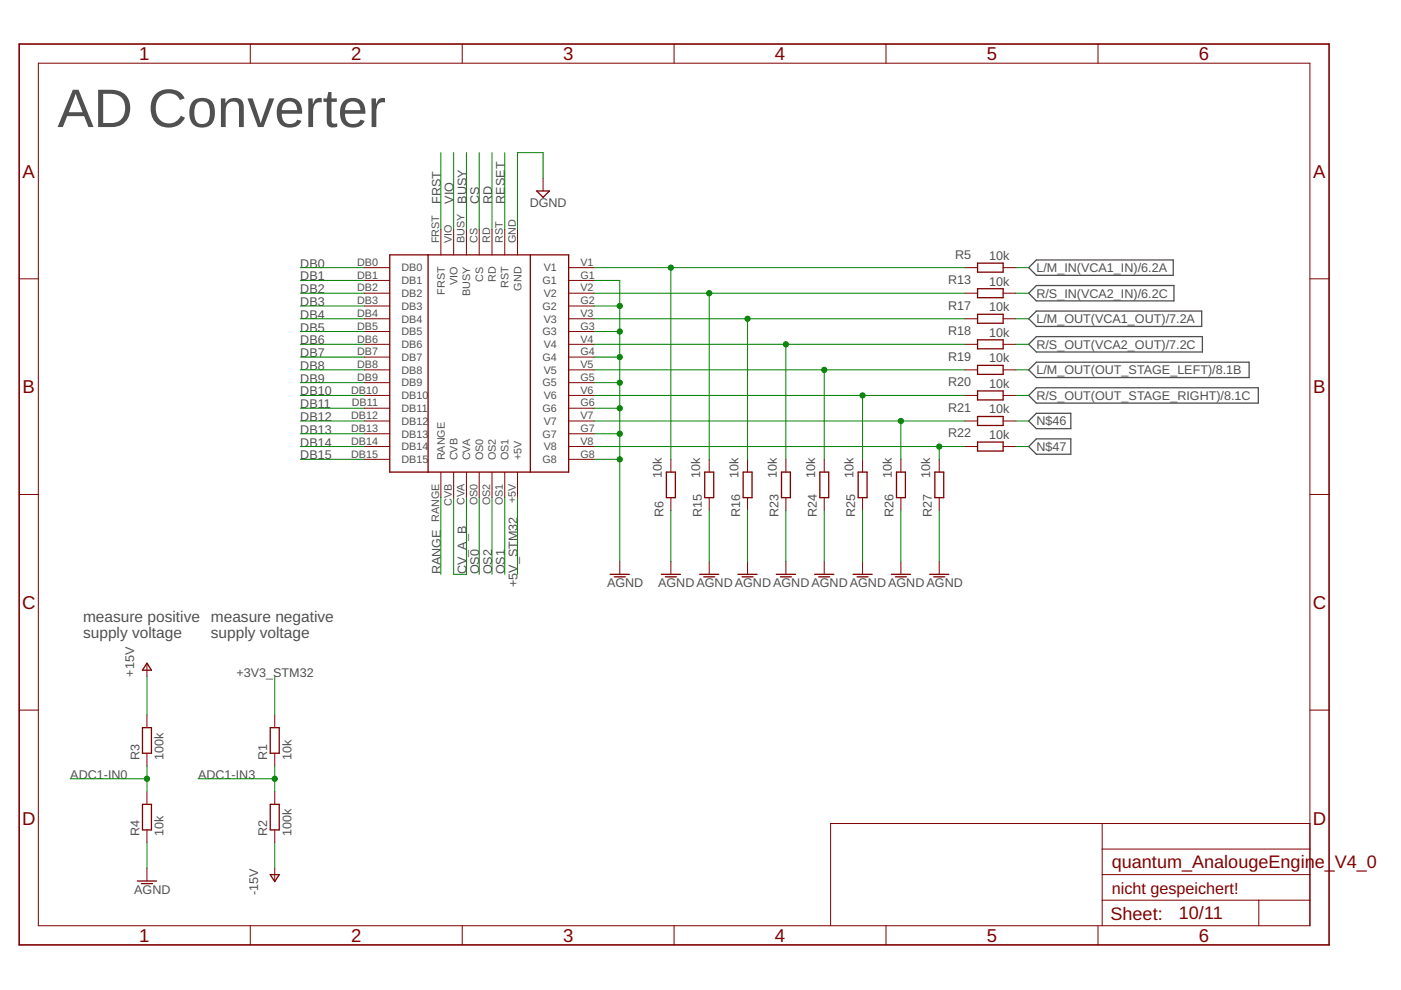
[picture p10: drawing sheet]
<svg xmlns="http://www.w3.org/2000/svg" width="297mm" height="210mm" viewBox="0 0 297 210" stroke-linecap="round" stroke-linejoin="round" font-family="sans-serif">
<path d="M219.7 55.1h29.1v3.3h-29.1l-1.6-1.7zM218.1 67.6l1.6-1.6h35.1v3.2h-35.1zM218.1 78.4l1.6-1.6h45.1v3.3h-45.1zM218.1 62.2l1.6-1.7h29.2v3.3h-29.2zM218.1 73l1.6-1.6h35.2v3.2h-35.2zM218.1 83.8l1.6-1.6h47.1v3.3h-47.1zM218.1 89.3l1.6-1.7h7.3v3.3h-7.3zM218.1 94.7l1.6-1.7h7.3v3.3h-7.3z" fill="none" stroke="#505050" stroke-width=".28"/>
<g fill="none" stroke="#800000" stroke-width=".21">
<path d="M8.1 13.4h269.6v182.9h-269.6zM53.1 9.3v4.1M98 9.3v4.1M142.9 9.3v4.1M187.9 9.3v4.1M232.8 9.3v4.1M115.1 37.8v2.7M4.1 59.1h4M77.2 56.7h5.4M77.2 59.5h5.4M93.5 48.6v5.4M96.2 48.6v5.4"/>
<path d="M98.9 48.6v5.4M101.6 48.6v5.4M104.3 48.6v5.4M107 48.6v5.4M109.7 48.6v5.4M120.6 56.7h5.4M120.6 59.5h5.4M204.6 56.7h2.7M212.7 56.7h2.7M277.7 59.1h4.1M77.2 62.2h5.4M77.2 64.9h5.4"/>
<path d="M77.2 67.6h5.4M77.2 70.3h5.4M77.2 73h5.4M77.2 75.7h5.4M77.2 78.4h5.4M120.6 62.2h5.4M120.6 64.9h5.4M120.6 67.6h5.4M120.6 70.3h5.4M120.6 73h5.4M120.6 75.7h5.4M120.6 78.4h5.4"/>
<path d="M204.6 62.2h2.7M204.6 67.6h2.7M204.6 73h2.7M204.6 78.4h2.7M212.7 62.2h2.7M212.7 67.6h2.7M212.7 73h2.7M212.7 78.4h2.7M77.2 81.1h5.4M77.2 83.8h5.4M77.2 86.6h5.4M77.2 89.3h5.4"/>
<path d="M77.2 92h5.4M77.2 94.7h5.4M77.2 97.4h5.4M120.6 81.1h5.4M120.6 83.8h5.4M120.6 86.6h5.4M120.6 89.3h5.4M120.6 92h5.4M120.6 94.7h5.4M120.6 97.4h5.4M142.2 97.4v2.7M150.4 97.4v2.7"/>
<path d="M158.5 97.4v2.7M166.6 97.4v2.7M174.8 97.4v2.7M182.9 97.4v2.7M191 97.4v2.7M199.1 97.4v2.7M204.6 83.8h2.7M204.6 89.3h2.7M204.6 94.7h2.7M212.7 83.8h2.7M212.7 89.3h2.7M212.7 94.7h2.7"/>
<path d="M4.1 104.8h4M93.5 100.1v5.4M96.2 100.1v5.4M98.9 100.1v5.4M101.6 100.1v5.4M104.3 100.1v5.4M107 100.1v5.4M109.7 100.1v5.4M131.4 119.1v2.7M142.2 105.5v2.7M142.2 119.1v2.7M150.4 105.5v2.7"/>
<path d="M150.4 119.1v2.7M158.5 105.5v2.7M158.5 119.1v2.7M166.6 105.5v2.7M166.6 119.1v2.7M174.8 105.5v2.7M174.8 119.1v2.7M182.9 105.5v2.7M182.9 119.1v2.7M191 105.5v2.7M191 119.1v2.7M199.1 105.5v2.7"/>
<path d="M199.1 119.1v2.7M277.7 104.8h4.1M4.1 150.6h4M31.2 140.7v2.7M31.2 151.6v2.7M31.2 159.7v2.7M58.3 151.6v2.7M58.3 159.7v2.7M277.7 150.6h4.1M31.2 167.8v2.7M31.2 176v2.7M58.3 167.8v2.7"/>
<path d="M58.3 176v2.7M233.7 174.6v21.7M277.7 174.6h-101.6v21.7M31.2 184.1v2.7M53.1 196.3v4M58.3 184.1v2.7M98 196.3v4M142.9 196.3v4M187.9 196.3v4M232.8 196.3v4M233.7 190.9h44M233.7 185.4h44"/>
<path d="M233.7 180h44M266.9 190.9v5.4"/>
</g>
<path d="M4.1 9.3h277.7v191h-277.7z" fill="none" stroke="#800000" stroke-width=".34"/>
<g fill="none" stroke="#800000" stroke-width=".28">
<path d="M82.6 54h38v46.1h-38zM90.8 54v46.1M112.4 54v46.1M113.8 40.5h2.7l-1.4 1.3zM207.3 55.8h5.4v1.9h-5.4zM207.3 61.2h5.4v1.9h-5.4zM207.3 66.6h5.4v1.9h-5.4zM207.3 72.1h5.4v1.9h-5.4zM207.3 77.5h5.4v1.9h-5.4zM207.3 82.9h5.4v1.9h-5.4zM207.3 88.3h5.4v1.9h-5.4zM207.3 93.7h5.4v1.9h-5.4z"/>
<path d="M141.3 100.1h1.9v5.4h-1.9zM149.4 100.1h1.9v5.4h-1.9zM157.6 100.1h1.8v5.4h-1.8zM165.7 100.1h1.9v5.4h-1.9zM173.8 100.1h1.9v5.4h-1.9zM181.9 100.1h1.9v5.4h-1.9zM190.1 100.1h1.9v5.4h-1.9zM198.2 100.1h1.9v5.4h-1.9zM129.4 121.8h4M130.2 122.3h2.4M140.2 121.8h4.1M141.1 122.3h2.3"/>
<path d="M148.3 121.8h4.1M149.2 122.3h2.3M156.5 121.8h4M157.3 122.3h2.4M164.6 121.8h4.1M165.5 122.3h2.3M172.7 121.8h4.1M173.6 122.3h2.3M180.8 121.8h4.1M181.7 122.3h2.3M189 121.8h4M189.8 122.3h2.4"/>
<path d="M197.1 121.8h4.1M198 122.3h2.3M30.2 154.3h1.9v5.4h-1.9zM31.2 140.6l.9 1.5h-1.9zM57.3 154.3h1.9v5.4h-1.9zM30.2 170.5h1.9v5.5h-1.9zM57.3 170.5h1.9v5.5h-1.9zM29.1 186.8h4.1M30 187.3h2.3M57.3 185.4h1.9l-.9 1.5z"/>
</g>
<g fill="none" stroke="#008000" stroke-width=".21">
<path d="M93.5 32.4v16.2M96.2 32.4v16.2M98.9 32.4v16.2M101.6 32.4v16.2M104.3 32.4v16.2M107 32.4v16.2M115.1 37.8v-5.4h-5.4v16.2M63.7 56.7h13.5M63.7 59.5h13.5M126 56.7h78.6M126 59.5h5.4v59.6M142.2 56.7v40.7"/>
<path d="M215.4 56.7h2.7M63.7 62.2h13.5M63.7 64.9h13.5M63.7 67.6h13.5M63.7 70.3h13.5M63.7 73h13.5M63.7 75.7h13.5M63.7 78.4h13.5M126 62.2h78.6M126 64.9h5.4M126 67.6h78.6M126 70.3h5.4"/>
<path d="M126 73h78.6M126 75.7h5.4M126 78.4h78.6M150.4 62.2v35.2M158.5 67.6v29.8M166.6 73v24.4M174.8 78.4v19M215.4 62.2h2.7M215.4 67.6h2.7M215.4 73h2.7M215.4 78.4h2.7M63.7 81.1h13.5"/>
<path d="M63.7 83.8h13.5M63.7 86.6h13.5M63.7 89.3h13.5M63.7 92h13.5M63.7 94.7h13.5M63.7 97.4h13.5M126 81.1h5.4M126 83.8h78.6M126 86.6h5.4M126 89.3h78.6M126 92h5.4M126 94.7h78.6"/>
<path d="M126 97.4h5.4M182.9 83.8v13.6M191 89.3v8.1M199.1 94.7v2.7M215.4 83.8h2.7M215.4 89.3h2.7M215.4 94.7h2.7M93.5 105.5v16.3M96.2 105.5v16.3h2.7v-16.3M101.6 105.5v16.3M104.3 105.5v16.3M107 105.5v16.3"/>
<path d="M109.7 105.5v16.3M142.2 108.2v10.9M150.4 108.2v10.9M158.5 108.2v10.9M166.6 108.2v10.9M174.8 108.2v10.9M182.9 108.2v10.9M191 108.2v10.9M199.1 108.2v10.9M31.2 143.4v8.2M58.3 143.4v8.2M14.9 165.1h16.3"/>
<path d="M31.2 162.4v5.4M31.2 178.7v5.4M42 165.1h16.3M58.3 162.4v5.4M58.3 178.7v5.4"/>
</g>
<g fill="#008000" stroke="#008000" stroke-width=".21">
<circle cx="131.4" cy="64.9" r=".55"/>
<circle cx="131.4" cy="70.3" r=".55"/>
<circle cx="131.4" cy="75.7" r=".55"/>
<circle cx="131.4" cy="81.1" r=".55"/>
<circle cx="131.4" cy="86.6" r=".55"/>
<circle cx="131.4" cy="92" r=".55"/>
<circle cx="131.4" cy="97.4" r=".55"/>
<circle cx="142.2" cy="56.7" r=".55"/>
<circle cx="31.2" cy="165.1" r=".55"/>
<circle cx="58.3" cy="165.1" r=".55"/>
<circle cx="150.4" cy="62.2" r=".55"/>
<circle cx="158.5" cy="67.6" r=".55"/>
<circle cx="166.6" cy="73" r=".55"/>
<circle cx="174.8" cy="78.4" r=".55"/>
<circle cx="182.9" cy="83.8" r=".55"/>
<circle cx="191" cy="89.3" r=".55"/>
<circle cx="199.1" cy="94.7" r=".55"/>
</g>
<text font-size="11.5" fill="#505050" x="12.2" y="26.9">AD Converter</text>
<g font-size="3.9" fill="#800000">
<text x="29.5" y="12.8">1</text>
<text x="74.4" y="12.8">2</text>
<text x="119.4" y="12.8">3</text>
<text x="164.3" y="12.8">4</text>
<text x="209.2" y="12.8">5</text>
<text x="254.2" y="12.8">6</text>
<text x="4.8" y="37.7">A</text>
<text x="278.4" y="37.7">A</text>
<text x="4.8" y="83.4">B</text>
<text x="278.4" y="83.4">B</text>
<text x="4.7" y="129.1">C</text>
<text x="278.3" y="129.1">C</text>
<text x="4.7" y="174.8">D</text>
<text x="278.3" y="174.8">D</text>
<text x="29.5" y="199.7">1</text>
<text x="74.4" y="199.7">2</text>
<text x="119.4" y="199.7">3</text>
<text x="164.3" y="199.7">4</text>
<text x="209.2" y="199.7">5</text>
<text x="254.2" y="199.7">6</text>
</g>
<g font-size="3.8" fill="#800000">
<text x="235.7" y="184.1">quantum_AnalougeEngin</text>
<text x="278.7" y="184.1">e_V4_0</text>
<text x="235.5" y="195.1">Sheet:</text>
<text x="249.9" y="194.9">10/11</text>
</g>
<text font-size="3.4" fill="#800000" x="235.7" y="189.5">nicht gespeichert!</text>
<g font-size="3.3" fill="#505050">
<text x="17.6" y="131.8">measure positive</text>
<text x="44.7" y="131.8">measure negative</text>
<text x="17.6" y="135.3">supply voltage</text>
<text x="44.7" y="135.3">supply voltage</text>
</g>
<g font-size="2.7" fill="#505050">
<text x="93.5" y="43.2" transform="rotate(-90 93.5 43.2)">FRST</text>
<text x="96.2" y="43.2" transform="rotate(-90 96.2 43.2)">VIO</text>
<text x="98.9" y="43.2" transform="rotate(-90 98.9 43.2)">BUSY</text>
<text x="101.6" y="43.2" transform="rotate(-90 101.6 43.2)">CS</text>
<text x="104.3" y="43.2" transform="rotate(-90 104.3 43.2)">RD</text>
<text x="107" y="43.2" transform="rotate(-90 107 43.2)">RESET</text>
<text x="112.3" y="43.9">DGND</text>
<text x="63.7" y="56.7">DB0</text>
<text x="63.7" y="59.5">DB1</text>
<text x="202.5" y="54.8">R5</text>
<text x="209.7" y="55.1">10k</text>
<text x="219.7" y="57.7">L/M_IN(VCA1_IN)/6.2A</text>
<text x="63.7" y="62.2">DB2</text>
<text x="63.7" y="64.9">DB3</text>
<text x="201" y="60.2">R13</text>
<text x="201" y="65.7">R17</text>
<text x="209.7" y="60.5">10k</text>
<text x="209.7" y="66">10k</text>
<text x="219.7" y="63.1">R/S_IN(VCA2_IN)/6.2C</text>
<text x="63.7" y="67.6">DB4</text>
<text x="63.7" y="70.3">DB5</text>
<text x="201" y="71.1">R18</text>
<text x="209.7" y="71.4">10k</text>
<text x="219.7" y="68.5">L/M_OUT(VCA1_OUT)/7.2A</text>
<text x="63.7" y="73">DB6</text>
<text x="63.7" y="75.7">DB7</text>
<text x="201" y="76.5">R19</text>
<text x="209.7" y="76.8">10k</text>
<text x="219.7" y="73.9">R/S_OUT(VCA2_OUT)/7.2C</text>
<text x="63.7" y="78.4">DB8</text>
<text x="63.7" y="81.1">DB9</text>
<text x="63.7" y="83.8">DB10</text>
<text x="201" y="81.9">R20</text>
<text x="209.7" y="82.2">10k</text>
<text x="219.7" y="79.4">L/M_OUT(OUT_STAGE_LEFT)/8.1B</text>
<text x="63.7" y="86.5">DB11</text>
<text x="63.7" y="89.3">DB12</text>
<text x="201" y="87.3">R21</text>
<text x="209.7" y="87.6">10k</text>
<text x="219.7" y="84.8">R/S_OUT(OUT_STAGE_RIGHT)/8.1C</text>
<text x="63.7" y="92">DB13</text>
<text x="63.7" y="94.7">DB14</text>
<text x="201" y="92.8">R22</text>
<text x="209.7" y="93.1">10k</text>
<text x="219.7" y="90.2">N$46</text>
<text x="219.7" y="95.6">N$47</text>
<text x="63.7" y="97.4">DB15</text>
<text x="140.3" y="101.4" transform="rotate(-90 140.3 101.4)">10k</text>
<text x="148.5" y="101.4" transform="rotate(-90 148.5 101.4)">10k</text>
<text x="156.6" y="101.4" transform="rotate(-90 156.6 101.4)">10k</text>
<text x="164.7" y="101.4" transform="rotate(-90 164.7 101.4)">10k</text>
<text x="172.9" y="101.4" transform="rotate(-90 172.9 101.4)">10k</text>
<text x="181" y="101.4" transform="rotate(-90 181 101.4)">10k</text>
<text x="189.1" y="101.4" transform="rotate(-90 189.1 101.4)">10k</text>
<text x="197.2" y="101.4" transform="rotate(-90 197.2 101.4)">10k</text>
<text x="140.6" y="109.6" transform="rotate(-90 140.6 109.6)">R6</text>
<text x="148.8" y="109.6" transform="rotate(-90 148.8 109.6)">R15</text>
<text x="156.9" y="109.6" transform="rotate(-90 156.9 109.6)">R16</text>
<text x="165" y="109.6" transform="rotate(-90 165 109.6)">R23</text>
<text x="173.2" y="109.6" transform="rotate(-90 173.2 109.6)">R24</text>
<text x="181.3" y="109.6" transform="rotate(-90 181.3 109.6)">R25</text>
<text x="189.4" y="109.6" transform="rotate(-90 189.4 109.6)">R26</text>
<text x="197.5" y="109.6" transform="rotate(-90 197.5 109.6)">R27</text>
<text x="93.5" y="121.8" transform="rotate(-90 93.5 121.8)">RANGE</text>
<text x="98.9" y="121.8" transform="rotate(-90 98.9 121.8)">CV_A_B</text>
<text x="101.6" y="121.8" transform="rotate(-90 101.6 121.8)">OS0</text>
<text x="104.3" y="121.8" transform="rotate(-90 104.3 121.8)">OS2</text>
<text x="107" y="121.8" transform="rotate(-90 107 121.8)">OS1</text>
<text x="109.7" y="124.5" transform="rotate(-90 109.7 124.5)">+5V_STM32</text>
<text x="128.7" y="124.5">AGND</text>
<text x="139.5" y="124.5">AGNDAGNDAGNDAGNDAGNDAGNDAGNDAGND</text>
<text x="28.4" y="143.4" transform="rotate(-90 28.4 143.4)">+15V</text>
<text x="50.1" y="143.4">+3V3_STM32</text>
<text x="29.6" y="161.1" transform="rotate(-90 29.6 161.1)">R3</text>
<text x="34.7" y="161.1" transform="rotate(-90 34.7 161.1)">100k</text>
<text x="56.7" y="161.1" transform="rotate(-90 56.7 161.1)">R1</text>
<text x="61.8" y="161.1" transform="rotate(-90 61.8 161.1)">10k</text>
<text x="14.9" y="165.1">ADC1-IN0</text>
<text x="42" y="165.1">ADC1-IN3</text>
<text x="29.6" y="177.3" transform="rotate(-90 29.6 177.3)">R4</text>
<text x="34.7" y="177.3" transform="rotate(-90 34.7 177.3)">10k</text>
<text x="56.7" y="177.3" transform="rotate(-90 56.7 177.3)">R2</text>
<text x="61.8" y="177.3" transform="rotate(-90 61.8 177.3)">100k</text>
<text x="28.4" y="189.5">AGND</text>
<text x="54.7" y="189.7" transform="rotate(-90 54.7 189.7)">-15V</text>
</g>
<g font-size="2.3" fill="#505050">
<text x="93.1" y="51.5" transform="rotate(-90 93.1 51.5)">FRST</text>
<text x="95.8" y="51.5" transform="rotate(-90 95.8 51.5)">VIO</text>
<text x="98.5" y="51.5" transform="rotate(-90 98.5 51.5)">BUSY</text>
<text x="101.2" y="51.5" transform="rotate(-90 101.2 51.5)">CS</text>
<text x="103.9" y="51.5" transform="rotate(-90 103.9 51.5)">RD</text>
<text x="106.6" y="51.5" transform="rotate(-90 106.6 51.5)">RST</text>
<text x="109.4" y="51.5" transform="rotate(-90 109.4 51.5)">GND</text>
<text x="75.7" y="56.4">DB0</text>
<text x="75.7" y="59.1">DB1</text>
<text x="85.1" y="57.6">DB0</text>
<text x="102.4" y="59.7" transform="rotate(-90 102.4 59.7)">CS</text>
<text x="105.1" y="59.8" transform="rotate(-90 105.1 59.8)">RD</text>
<text x="115.3" y="57.6">V1</text>
<text x="123.1" y="56.4">V1</text>
<text x="123.1" y="59.1">G1</text>
<text x="75.7" y="61.8">DB2</text>
<text x="75.7" y="64.5">DB3</text>
<text x="85.1" y="60.3">DB1</text>
<text x="85.1" y="63">DB2</text>
<text x="85.1" y="65.7">DB3</text>
<text x="94.3" y="62.5" transform="rotate(-90 94.3 62.5)">FRST</text>
<text x="97" y="60.5" transform="rotate(-90 97 60.5)">VIO</text>
<text x="99.7" y="62.7" transform="rotate(-90 99.7 62.7)">BUSY</text>
<text x="107.8" y="61.1" transform="rotate(-90 107.8 61.1)">RST</text>
<text x="110.5" y="61.6" transform="rotate(-90 110.5 61.6)">GND</text>
<text x="115" y="60.3">G1</text>
<text x="115" y="65.7">G2</text>
<text x="115.3" y="63">V2</text>
<text x="123.1" y="61.8">V2</text>
<text x="123.1" y="64.5">G2</text>
<text x="75.7" y="67.2">DB4</text>
<text x="75.7" y="69.9">DB5</text>
<text x="85.1" y="68.4">DB4</text>
<text x="85.1" y="71.1">DB5</text>
<text x="115" y="71.1">G3</text>
<text x="115.3" y="68.4">V3</text>
<text x="123.1" y="67.2">V3</text>
<text x="123.1" y="69.9">G3</text>
<text x="75.7" y="72.6">DB6</text>
<text x="75.7" y="75.3">DB7</text>
<text x="85.1" y="73.8">DB6</text>
<text x="85.1" y="76.5">DB7</text>
<text x="115" y="76.5">G4</text>
<text x="115.3" y="73.8">V4</text>
<text x="123.1" y="75.3">G4</text>
<text x="123.1" y="72.6">V4</text>
<text x="74.4" y="83.5">DB10</text>
<text x="75.7" y="78">DB8</text>
<text x="75.7" y="80.7">DB9</text>
<text x="85.1" y="79.2">DB8</text>
<text x="85.1" y="81.9">DB9</text>
<text x="115" y="81.9">G5</text>
<text x="115.3" y="79.2">V5</text>
<text x="123.1" y="78">V5</text>
<text x="123.1" y="83.5">V6</text>
<text x="123.1" y="80.7">G5</text>
<text x="74.4" y="88.9">DB12</text>
<text x="74.6" y="86.2">DB11</text>
<text x="85.1" y="84.7">DB10</text>
<text x="85.1" y="87.4">DB11</text>
<text x="115" y="87.4">G6</text>
<text x="115.3" y="84.7">V6</text>
<text x="123.1" y="88.9">V7</text>
<text x="123.1" y="86.2">G6</text>
<text x="74.4" y="91.6">DB13</text>
<text x="74.4" y="94.3">DB14</text>
<text x="85.1" y="90.1">DB12</text>
<text x="85.1" y="92.8">DB13</text>
<text x="85.1" y="95.5">DB14</text>
<text x="115" y="92.8">G7</text>
<text x="115.3" y="90.1">V7</text>
<text x="115.3" y="95.5">V8</text>
<text x="123.1" y="91.6">G7</text>
<text x="123.1" y="94.3">V8</text>
<text x="74.4" y="97">DB15</text>
<text x="85.1" y="98.2">DB15</text>
<text x="94.3" y="97.6" transform="rotate(-90 94.3 97.6)">RANGE</text>
<text x="97" y="97.6" transform="rotate(-90 97 97.6)">CVB</text>
<text x="99.7" y="97.6" transform="rotate(-90 99.7 97.6)">CVA</text>
<text x="102.4" y="97.6" transform="rotate(-90 102.4 97.6)">OS0</text>
<text x="105.1" y="97.6" transform="rotate(-90 105.1 97.6)">OS2</text>
<text x="107.8" y="97.6" transform="rotate(-90 107.8 97.6)">OS1</text>
<text x="110.5" y="97.6" transform="rotate(-90 110.5 97.6)">+5V</text>
<text x="115" y="98.2">G8</text>
<text x="123.1" y="97">G8</text>
<text x="95.8" y="107.3" transform="rotate(-90 95.8 107.3)">CVB</text>
<text x="98.5" y="107.1" transform="rotate(-90 98.5 107.1)">CVA</text>
<text x="101.2" y="107.2" transform="rotate(-90 101.2 107.2)">OS0</text>
<text x="103.9" y="107.2" transform="rotate(-90 103.9 107.2)">OS2</text>
<text x="106.6" y="107.2" transform="rotate(-90 106.6 107.2)">OS1</text>
<text x="109.4" y="106.7" transform="rotate(-90 109.4 106.7)">+5V</text>
<text x="93.1" y="110.7" transform="rotate(-90 93.1 110.7)">RANGE</text>
</g>
</svg>
